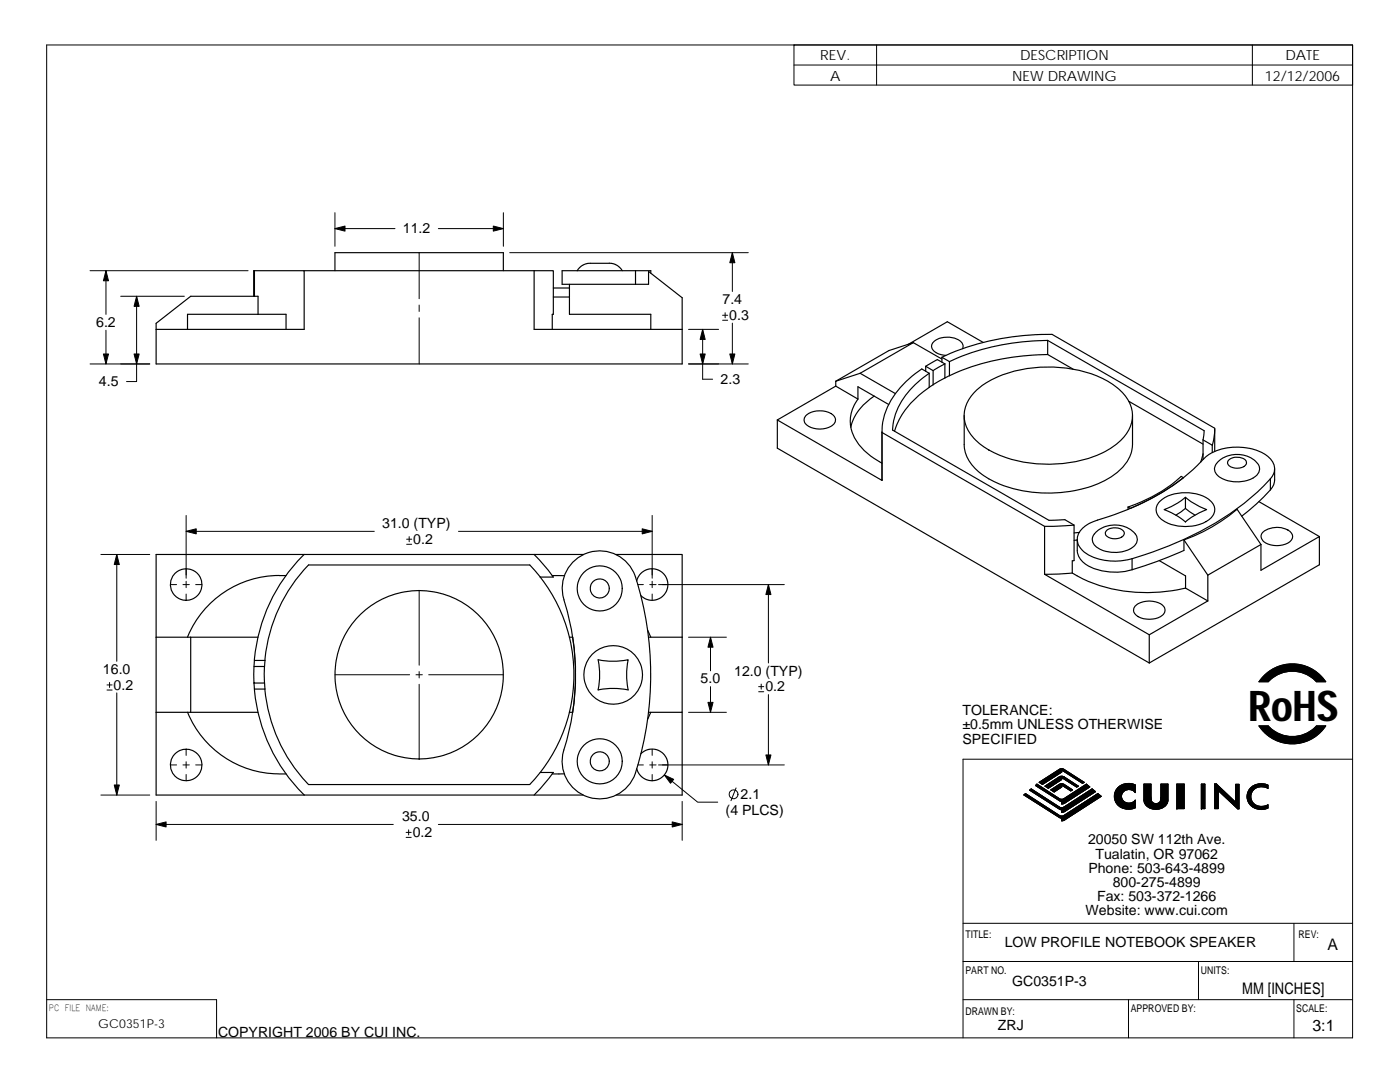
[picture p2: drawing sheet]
<svg xmlns="http://www.w3.org/2000/svg" width="279mm" height="216mm" viewBox="0 0 279 216" stroke-linecap="round" stroke-linejoin="round" font-family="sans-serif">
<g fill="none" stroke="#000" stroke-width=".2">
<path d="M9.3 9h260.6v198.1h-260.6zM158.5 13h111.4M158.5 9h111.4v8h-111.4zM174.9 9v8M249.9 9v8M18 54h31.5M21.1 54v8.7M24.1 59.1h12.7M27.3 59.1v17h-2M66.8 42.4v6.7M66.8 45.6h12M83.7 50.4v9.2"/>
<path d="M87.5 45.6h13M100.5 42.4v6.7M101.7 50.4h47.6M146.2 50.4v7.8M18 72.6h11.9M21.1 65.9v6.7M83.7 60.9v1.2M83.7 63.4v9.2M137.4 72.6h11.9M137.4 65.7h6M140.2 65.7v10h2M144.2 63.9h1"/>
<path d="M144.2 62.9h1M144.7 62.4v1M146.2 64.5v8.1M20.1 110.6h9.8M23.3 110.6v21.4M34 116.6h1.2M36.5 116.6h1.3M37.1 102.8v12.6M37.1 106h37.6M37.1 116v1.3M37.1 118.5v1.3M39.1 116.6h1.2"/>
<path d="M81.2 108.6h1M81.2 107.6h1M81.7 107.1v1M83.7 117.8v14.9M91.5 106h38.7M127.3 116.6h1.1M129.7 116.6h1.2M130.2 102.8v12.6M130.2 116v1.3M130.2 118.5v1.3M131.4 116.6h25.1M153.4 116.6v15.7"/>
<path d="M21.4 137.7h1M21.4 136.7h1M21.9 136.2v1M23.3 138.3v20.3M66.8 134.6h14.9M83 134.6h1.3M83.7 134v1.3M83.7 136.5v14.9M85.6 134.6h14.9M137.4 127.1h7.6M141.8 127.1v6.8M141.8 137v5.1"/>
<path d="M151.4 138h1M151.4 137h1M151.9 136.5v1M153.4 138.6v14M252.5 134.6a8 8 0 0 1 12.1 1.4h-1.9a6.6 6.6 0 0 0-9.6 0h-1.9zM20.1 158.6h9.8M31.2 159.9v7.8M34 152.6h1.2M36.5 152.6h1.3M37.1 149.5v1.2M37.1 152v1.3M37.1 154.5v1.3"/>
<path d="M39.1 152.6h1.2M127.3 152.6h1.1M129.7 152.6h1.2M130.2 149.5v1.2M130.2 152v1.3M130.2 154.5v1.3M131.4 152.6h25.1M132.6 154.6l6.6 5.5h4M136.1 159.9v7.8M137.4 142.1h7.6M146.9 157.2l-1 2.6M204.3 158.6l.4-.3 7.1 4.5 .5-.1 6.8-4.4 .7 .6-7.3 4.7-.6 .2v-.5l-.5-.2z"/>
<path d="M205.5 157.7l.3-.3 5.9 3.8 .6-.2 5.7-3.6 .6 .6-6.1 3.9-.6 .2v-.5l-.5-.1zM206.7 156.7l.2-.2 4.8 3 .5-.1 4.6-2.9 .7 .5-5 3.3-.6 .1v-.5l-.4-.1zM207.4 156.1l4.1-2.6 .5-.1 4.4 2.7-.4 .2-4.1-2.6v.4l-3.9 2.4zM208.6 156.9l2.8-1.9 .6-.1 3.2 2-.3 .2-3-1.9v.4l-2.7 1.7zM209.7 157.6l1.7-1.1 .6-.1 2 1.2-.3 .2-1.8-1.1v.4l-1.5 .9zM223 157.3a3 3 0 0 1 3.6-.7v1.6a1.44 1.44 0 0 0-2.1-.4 1.44 1.44 0 0 0-.2 2.1 1.61 1.61 0 0 0 2.3-.2v1.5a2.88 2.88 0 0 1-4.2-2l.2-1.3zM228.3 159.7v-3.2h1.4l.1 3.2M228.3 159.7a2.51 2.51 0 0 0 3.8 1.4 1.76 1.76 0 0 0 1-1.4M229.8 159.7a.98 .98 0 0 0 .9 .7 .98 .98 0 0 0 .9-.7 .98 .98 0 0 1-.9 .7 .98 .98 0 0 1-.9-.7zM231.7 159l-.1 .7zM231.7 159v-2.5h1.4v3.2M233.1 159.7a2.39 2.39 0 0 1-3.3 1.6 1.95 1.95 0 0 1-1.5-1.6"/>
<path d="M234.9 156.5h1.4v4.9h-1.4zM239.8 156.5h.7v4.9h-.7zM242.4 156.4h.4l3.8 3.7v-3.6h.7v4.9h-.3l-3.9-3.7v3.7h-.7zM249.4 157.4a3.1 3.1 0 0 1 3.6-.7v.6a2.19 2.19 0 0 0-3.4 1.6 2.1 2.1 0 0 0 3.1 1.9l.3-.2v.6a2.77 2.77 0 0 1-4.1-2.6zM251.2 144.8h1.9a6.5 6.5 0 0 0 9.6 0h1.9a8 8 0 0 1-13.4 0zM269.9 151.5h-77.7v55.6M31.2 164.5h47.3M81 167.1h1.1M81 166.1h1.1M81.6 165.6v1M87.5 164.5h48.6M9.3 199.5h33.9v7.6"/>
<path d="M192.2 184.2h77.7M192.2 191.9h77.7M192.2 199.5h77.7M225.2 199.5v7.6M239.2 191.9v7.6M258.2 199.5v7.6M258.2 184.2v7.7"/>
<circle cx="146.4" cy="158.5" r=".88"/>
</g>
<g fill="#000" stroke="#000" stroke-width=".2">
<path d="M21.1 54l.6 2h-1.1z" fill-rule="evenodd"/>
<path d="M27.3 59.1l.5 2h-1z" fill-rule="evenodd"/>
<path d="M66.8 45.6l2.1-.5v1z" fill-rule="evenodd"/>
<path d="M98.4 45.1l2.1 .5-2.1 .5z" fill-rule="evenodd"/>
<path d="M146.2 50.4l.5 2h-1.1z" fill-rule="evenodd"/>
<path d="M20.6 70.6h1.1l-.6 2z" fill-rule="evenodd"/>
<path d="M26.8 70.6h1l-.5 2z" fill-rule="evenodd"/>
<path d="M139.7 70.6h1l-.5 2z" fill-rule="evenodd"/>
<path d="M140.2 65.7l.5 2h-1z" fill-rule="evenodd"/>
<path d="M145.6 70.6h1.1l-.5 2z" fill-rule="evenodd"/>
<path d="M23.3 110.6l.5 2h-1z" fill-rule="evenodd"/>
<path d="M37.1 106l2.1-.5v1z" fill-rule="evenodd"/>
<path d="M128.2 105.5l2 .5-2 .5z" fill-rule="evenodd"/>
<path d="M153.4 116.6l.5 2h-1.1z" fill-rule="evenodd"/>
<path d="M141.8 127.1l.5 2h-1z" fill-rule="evenodd"/>
<path d="M252.2 134.8a8 8 0 0 1 12.4 1.2h-1.9a6.5 6.5 0 0 0-9.6 0h-1.9z" fill-rule="evenodd"/>
<path d="M22.8 156.6h1l-.5 2z" fill-rule="evenodd"/>
<path d="M132.6 154.6l1.9 .9-.7 .8z" fill-rule="evenodd"/>
<path d="M141.3 140.1h1l-.5 2z" fill-rule="evenodd"/>
<path d="M152.8 150.6h1.1l-.5 2z" fill-rule="evenodd"/>
<path d="M209.7 157.6l2.1-1.2 .5 .1 1.7 1.1-.3 .2-1.7-1.1h-.1v.4l-1.5 .9z" fill-rule="evenodd"/>
<path d="M206.7 156.7l.2-.2 4.8 3 .5-.1 4.6-2.9 .7 .5-5 3.3-.6 .1v-.5l-.4-.1z" fill-rule="evenodd"/>
<path d="M207.4 156.1l4.4-2.7h.4l4.2 2.7-.4 .2-4-2.6-.1 .4-3.9 2.4z" fill-rule="evenodd"/>
<path d="M208.6 156.9l2.8-1.9 .4-.1 .5 .1 2.9 1.9-.3 .2-2.9-1.9-.1 .4-2.7 1.7z" fill-rule="evenodd"/>
<path d="M223.3 157a3 3 0 0 1 3.3-.4v1.6a1.52 1.52 0 0 0-1.7-.6 1.52 1.52 0 0 0-1.1 1.4 1.54 1.54 0 0 0 1.2 1.2 1.54 1.54 0 0 0 1.6-.5v1.5a2.78 2.78 0 0 1-3.1-.3 2.78 2.78 0 0 1-1-2.8z" fill-rule="evenodd"/>
<path d="M228.3 156.5h1.4l.1 3.3 .2 .3 .6 .3 .7-.2 .3-.4 .1-3.3h1.4v3.2a2.46 2.46 0 0 1-3.3 1.6l-.9-.4-.5-.8z" fill-rule="evenodd"/>
<path d="M234.9 156.5v4.9h1.4v-4.9z" fill-rule="evenodd"/>
<path d="M239.8 156.5v4.9h.7v-4.9z" fill-rule="evenodd"/>
<path d="M249.7 157.1a3.1 3.1 0 0 1 3.3-.4v.6a2.16 2.16 0 0 0-2.4 0 2.16 2.16 0 0 0-.9 2.4 2.32 2.32 0 0 0 3.3 .9v.6a2.7 2.7 0 0 1-3.2-.4 2.7 2.7 0 0 1-.5-3.3z" fill-rule="evenodd"/>
<path d="M251.2 144.8h1.9a6.5 6.5 0 0 0 9.6 0h1.9a8 8 0 0 1-13.4 0z" fill-rule="evenodd"/>
<path d="M31.2 164.5l1.9-.5v1z" fill-rule="evenodd"/>
<path d="M134.2 164l1.9 .5-1.9 .5z" fill-rule="evenodd"/>
<path d="M204.3 158.6l.4-.3 6.7 4.4 .5 .2 .4-.2 6.8-4.4 .7 .6-7.4 4.7-.5 .2v-.5l-.4-.1z" fill-rule="evenodd"/>
<path d="M205.5 157.7l.3-.3 5.9 3.8 .6-.2 5.7-3.6 .6 .6-6.1 3.9-.6 .2v-.5l-.4-.1z" fill-rule="evenodd"/>
<path d="M242.4 156.4h.4l3.8 3.7v-3.6h.7v4.9h-.3l-3.9-3.7v3.7h-.7z" fill-rule="evenodd"/>
</g>
<g fill="none" stroke="#000" stroke-width=".23">
<path d="M50.7 59.1v-5.1v5.1M50.7 54h.1M50.8 54h9.9v11.7h-29.5M50.8 54v5.1M60.7 54h45.9M100.5 54v-3.6h-33.7v3.6M106.6 54h3.8v8.7h-.2v3M106.6 54v11.7h29.5M110.4 57.5h3.2M110.4 59.3h3.2M113.6 56.7v6h16.3v3M124.2 54l-1-1-.7-.4-.9-.1-4.5 .1-1.2 .6-.7 .8"/>
<path d="M126.8 54h3.1v.5M126.8 54v2.7M126.8 56.7h2.6v-2.5l6.7 5.2v13.2h-104.9v-8.1l6.9-5.4h13.4v3.6M126.8 54h-14.6v2.7h14.6M51.5 62.7h5.6v3M51.5 62.7h-14.1v3M166.8 77l-11.7 6.8M166.8 77l4.4 2.6M166.8 76.1v.9M171.2 79.6v-2.4l6.2 3.5M171.2 79.6a7.3 7.3 0 0 0 .7 9.7 15.1 15.1 0 0 0 4.1 3.1M171.7 74.5l-4.9 1.6"/>
<path d="M171.7 74.5l7 4M174.5 79a10.5 10.5 0 0 0-4.7 6.3M182.3 68.4l-10.6 6.1M182.3 68.4l5.7 3.2M182.3 68.4l-4.9 1.6-10.6 6.1M184.7 73.1l1.5 .9v2.8M184.7 73.1v1M185.4 74.5v2.8M185.4 74.5l-1.4-.9a16.5 16.5 0 0 0-7.9 11.4l-.1 1.3 32.5 18.7v9.6l20.9 12.1v5.6M185.4 77.3a16.5 16.5 0 0 0-6.9 8.7M185.4 74.5a15.6 15.6 0 0 0-7.2 10.2l-.1 1.1 31.2 18 3.2-.1 1.9 1.1M186.2 76.8l-.8 .5"/>
<path d="M188 71.3a50.3 50.3 0 0 1 22-4.6l32.4 18.7-.1 2-.4 1.4M188 71.3l1.5 .9M188 71.3v1M188.6 72.6l-2.4 1.4M188.6 75.4l-2.4 1.4M188.6 72.6l-1.5-.8-2.4 1.3M188.6 72.6v2.8M189.5 72.2v2.8M189.5 75l-.9 .4M192.1 69.6a1.57 1.57 0 0 0-1.4-2 4.4 4.4 0 0 0-4.6 .8 1.54 1.54 0 0 0 1.2 2.2l1.5 .3M194.8 77.9a21.2 21.2 0 0 1 14.1-4.7 22.6 22.6 0 0 1 14 4.1 6.5 6.5 0 0 1 2.1 8.9 14.4 14.4 0 0 1-8.4 5.4 26.5 26.5 0 0 1-19.3-1.8 9.4 9.4 0 0 1-4.8-6.1 6.8 6.8 0 0 1 2.3-5.8zM196.2 68.3l-7.1-4.1-7.8 4.5"/>
<path d="M209.1 70.7a47.4 47.4 0 0 0-19.6 4.3M209.1 67.9l31.2 18-.2 1.9M209.1 67.9v2.8M209.1 67.9a47.3 47.3 0 0 0-19.6 4.3M209.1 70.7l5.1 3M155.1 83.8l20.9 12.1v-9.8M155.1 83.8v5.6l74.3 42.9M161 82.8a4.5 4.5 0 0 1 5.5 .3 1.33 1.33 0 0 1-.7 2 4.5 4.5 0 0 1-5.1-.6 1.22 1.22 0 0 1 .3-1.7zM192.4 82.9v5.8a7.8 7.8 0 0 0 4 6.2 25.3 25.3 0 0 0 18.1 3 17 17 0 0 0 9.9-5 6.7 6.7 0 0 0 1.6-4.2v-5.8M225.3 80.1l14.8 8.5M236.6 99.2v2.3l-1.9 1.3M240.1 87.8v3.9"/>
<path d="M240.1 87.8l1.8 1M240.1 90.6l-.5 1.6M241.9 88.8v1.5M242.4 85.6v4.5M245.1 91.9a2.67 2.67 0 0 1 3.4-.1 1.08 1.08 0 0 1 0 1.1 1.08 1.08 0 0 1-1.1 .5h-.9a1.3 1.3 0 0 1-1.5-1.2zM251 92.5a5.5 5.5 0 0 0-8.4 .3 1.98 1.98 0 0 0 1.4 2.7 6.6 6.6 0 0 0 6.9-.8 1.65 1.65 0 0 0 .1-2.2M253.5 97.7a40.9 40.9 0 0 1-5.7 5.3M253.5 95.5a2.96 2.96 0 0 0-.8-4.6 11.2 11.2 0 0 0-12 .2 44.8 44.8 0 0 1-19.4 12 13.3 13.3 0 0 0-5 2.1 2.9 2.9 0 0 0-.3 4.7 11 11 0 0 0 9.9 1.6M253.5 95.5v2.2M253.5 95.5a55.7 55.7 0 0 1-21.9 14.1l-5.7 1.9M254.4 93.6a5.2 5.2 0 0 1-.5 3.6l-.4 .5M57.1 114.9a19.8 19.8 0 0 0-19.7 12.2"/>
<path d="M60.7 110.6a33.5 33.5 0 0 0-9.9 21.2M106.6 110.6l2.2 2.4 1.6 2.1h-2.6M107.8 115.1a31.6 31.6 0 0 1 5.8 12M107.8 115.1l-2.1-2.4h-44.1a31.4 31.4 0 0 0-8.7 19.1M110.2 114.9h2.4M116.5 110.6h-85.3v48h75.4l1.8-1.9 2-2.6h-2.6M122.9 110.6h13.2v16.5M126.8 115.1a63.5 63.5 0 0 1-.4 40.2 7.5 7.5 0 0 1-9.6 3.5 7.5 7.5 0 0 1-4.3-9.2M126.8 115.1a7.5 7.5 0 0 0-9.7-4.7 7.5 7.5 0 0 0-4.4 9.9 49.2 49.2 0 0 1-.2 29.3M130.1 113.5l1.5 .3 .6 .5 .6 .6 .5 1.5-.3 1.5-.8 1.1-.8 .5-.7 .2-.8 .1-.8-.2-1.2-.8M130.2 113.5l-1.2 .2-.8 .5-.8 .8-.3 .9M208.5 105l5.9-.2v7.1h-.4v2.4"/>
<path d="M214 114.3a30.4 30.4 0 0 0 22.6 3M214 114.3l-5.5 .3M215 107.8h-.6M215 107.6a4.9 4.9 0 0 0 1.3 4.7 11.6 11.6 0 0 0 9.6 1.4M215.4 106.2l-1 .1M218.7 106.2a5.6 5.6 0 0 1 8 .5 1.88 1.88 0 0 1-1 2.8 6.8 6.8 0 0 1-7-.5 1.78 1.78 0 0 1 0-2.8zM221 105.7a2.64 2.64 0 0 1 3.3 .5 1.21 1.21 0 0 1-1.3 1.3l-1.4-.1a.92 .92 0 0 1-.9-.6 .92 .92 0 0 1 .3-1.1zM225.1 101.2a29.8 29.8 0 0 0 10.6-6.1l.5 .2a46.2 46.2 0 0 1-10.6 6.2zM225.1 101.2v.4M225.9 111.5v2.2M231.4 111.9l5.2 3v2.4M231.4 100.1a8.6 8.6 0 0 1 8.7-1.1 3.4 3.4 0 0 1 2.3 2.6 3.3 3.3 0 0 1-2.3 2.8 9 9 0 0 1-8.2-.7 2.31 2.31 0 0 1-.5-3.6z"/>
<path d="M232.3 101.7a13.8 13.8 0 0 0 4.3-2.5 14.1 14.1 0 0 0 4.2 2.5 14.3 14.3 0 0 0-4.2 2.4 14.1 14.1 0 0 0-4.3-2.4zM236.3 107.7a34.5 34.5 0 0 0 10.6-6.1l4.8 7M236.3 107.7v2.1l-.8 .4a82.5 82.5 0 0 1-9.6 3.5M236.3 107.7l4.7 7.1M236.6 101.5l1.9 1.3M236.6 117.3l4.4 2.6M241 114.8v5.1M241 119.9l-11.6 6.8M251.2 100.1l12.1 7M251.7 108.6v5.2l11.6-6.7v5.6l-33.9 19.6M251.7 108.6l-10.7 6.2M251.9 106.3a4.3 4.3 0 0 1 5.8 .1 1.31 1.31 0 0 1-.7 2 4.8 4.8 0 0 1-4.8-.3l-.4-.7-.1-.6z"/>
<path d="M31.2 127.1h20.3M38.1 127.1v15M50.7 133h2.1v3.3h-2.1zM50.7 136.3l.1 1.2M50.8 137.5a33.5 33.5 0 0 0 9.9 21.1M52.8 136.3l.1 1.2h-2.1M52.9 137.5a31.6 31.6 0 0 0 8.7 19h44.1M52.9 131.8l-.1 1.2M52.9 131.8h-2.1l-.1 1.2M113.6 127.1h.7a49.8 49.8 0 0 1 0 15h-.7a31.9 31.9 0 0 1-5.8 12M113.6 127.1a31.5 31.5 0 0 1 0 15M119.4 131.7a15.5 15.5 0 0 0 6 0 14.5 14.5 0 0 0 0 6"/>
<path d="M119.4 131.7a15 15 0 0 1 0 6M119.4 137.7a14.7 14.7 0 0 1 5.9 0M129.3 125.8l.6 1.3M129.4 127.1h6.7M136.1 127.1v15h-6.7M226.5 121a4.4 4.4 0 0 1 5.8 .1 1.35 1.35 0 0 1-.7 1.9 4.5 4.5 0 0 1-5.1-.6 1.16 1.16 0 0 1 0-1.4zM31.2 142.1h20.3M37.4 142.1a19.9 19.9 0 0 0 19.7 12.3M106.6 158.6h9.8M107.8 154.1l-2.1 2.4M112.6 154.4h-2.4M127.9 150.4l.8-.6 .9-.3h1l1 .3 .9 .7 .5 .8 .3 1-.1 1.2-.5 1-.6 .6-1.1 .6-1 .1-.9-.2-1-.6-.7-.7-.3-.9"/>
<path d="M129.9 142.1l-.6 1.4M136.1 142.1v16.5h-13.1"/>
<circle cx="37.2" cy="116.6" r="3.1"/>
<circle cx="119.7" cy="117.4" r="4.5"/>
<circle cx="119.7" cy="117.4" r="1.91"/>
<circle cx="83.7" cy="134.6" r="16.8"/>
<circle cx="122.4" cy="134.7" r="5.9"/>
<circle cx="37.2" cy="152.6" r="3.1"/>
<circle cx="119.7" cy="151.9" r="4.5"/>
<circle cx="119.7" cy="151.9" r="1.9"/>
</g>
<text font-size="8.5" x="249.2" y="143.9">RoHS</text>
<g font-size="3.2">
<text x="264.9" y="189.6">A</text>
<text x="247.9" y="198.2">MM [INCHES]</text>
<text x="261.9" y="205.7">3:1</text>
</g>
<g font-size="2.8">
<text x="163.7" y="12.1">REV.</text>
<text x="165.7" y="16.1">A</text>
<text x="202" y="16.1">NEW DRAWING</text>
<text x="203.6" y="12.1">DESCRIPTION</text>
<text x="252.5" y="16.1">12/12/2006</text>
<text x="256.5" y="12.1">DATE</text>
<text x="80.4" y="46.5">11.2</text>
<text x="19.2" y="65.3">6.2</text>
<text x="144.2" y="60.7">7.4</text>
<text x="145.5" y="63.8">0.3</text>
<text x="19.7" y="77.1">4.5</text>
<text x="143.8" y="76.6">2.3</text>
<text x="76.3" y="105.4">31.0 (TYP)</text>
<text x="82.5" y="108.5">0.2</text>
<text x="20.6" y="134.5">16.0</text>
<text x="22.7" y="137.6">0.2</text>
<text x="139.8" y="136.4">5.0</text>
<text x="146.5" y="134.8">12.0 (TYP)</text>
<text x="152.7" y="138">0.2</text>
<text x="192.1" y="142.7">TOLERANCE:</text>
<text x="192.1" y="148.4">SPECIFIED</text>
<text x="192.1" y="145.5">±0.5mm UNLESS OTHERWISE</text>
<text x="147.8" y="159.4">2.1</text>
<text x="80.2" y="163.9">35.0</text>
<text x="82.4" y="167">0.2</text>
<text x="144.8" y="162.6">(4 PLCS)</text>
<text x="217.1" y="168.5">20050 SW 112th Ave.</text>
<text x="218.6" y="171.3">Tualatin, OR 97062</text>
<text x="217.2" y="174.1">Phone: 503-643-4899</text>
<text x="218.9" y="179.8">Fax: 503-372-1266</text>
<text x="222.1" y="177">800-275-4899</text>
<text x="216.7" y="182.6">Website: www.cui.com</text>
<text x="200.5" y="188.9">LOW PROFILE NOTEBOOK SPEAKER</text>
<text x="202" y="196.8">GC0351P-3</text>
<text x="43.5" y="206.9">COPYRIGHT 2006 BY CUI INC.</text>
<text x="199.2" y="205.5">ZRJ</text>
</g>
<text font-size="2.5" x="19.6" y="205.1">GC0351P-3</text>
<g font-size="2.1">
<text x="192.7" y="187.2">TITLE:</text>
<text x="259.2" y="187.2">REV:</text>
<text x="192.7" y="194.4">PART NO.</text>
<text x="239.6" y="194.4">UNITS:</text>
<text x="192.7" y="202.6">DRAWN BY:</text>
<text x="225.7" y="202">APPROVED BY:</text>
<text x="258.7" y="202">SCALE:</text>
</g>
<text font-size="1.7" x="9.8" y="201.6">PC FILE NAME:</text>
</svg>
